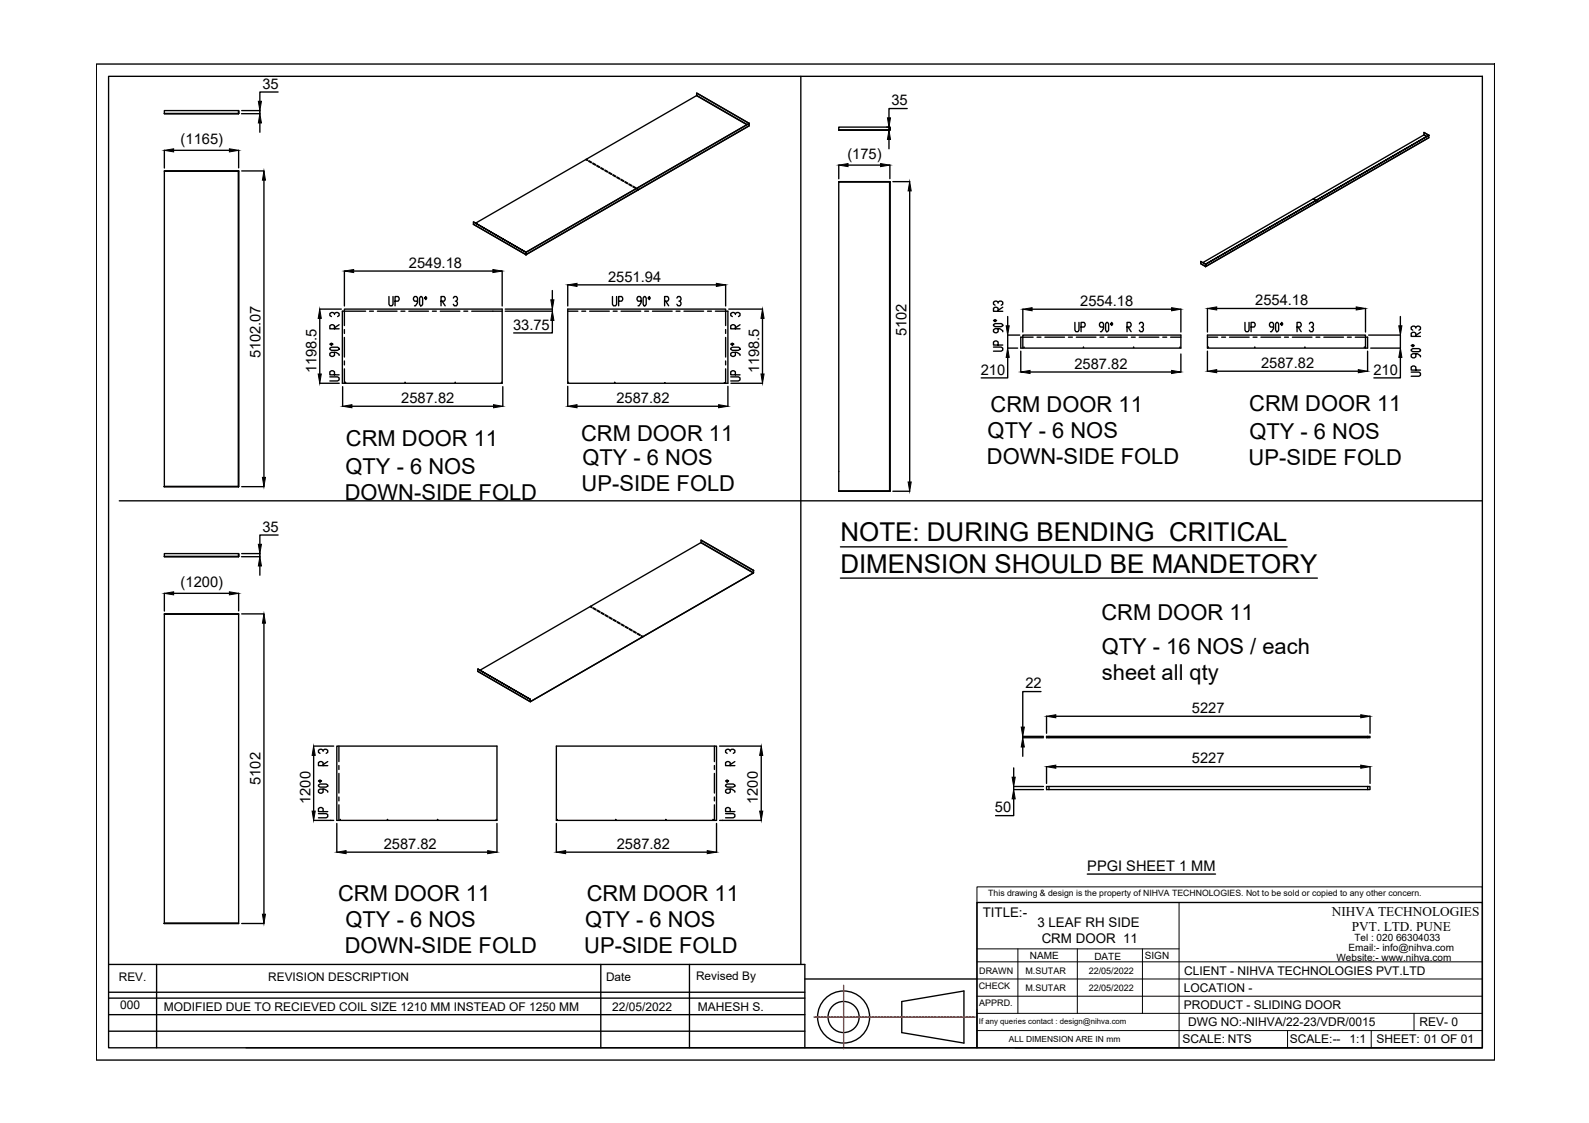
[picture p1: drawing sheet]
<svg xmlns="http://www.w3.org/2000/svg" width="297mm" height="210mm" viewBox="0 0 297 210" stroke-linecap="round" stroke-linejoin="round" font-family="sans-serif">
<!-- layer: 0 -->
<g fill="none" stroke="#000" stroke-width=".25">
<path d="M18 12h261.4v186.1h-261.4zM20.3 14.3h256.8v181.5h-256.8zM52 17.2h-3.4v1.7M130.2 17.8v.1M130.2 17.4l9.8 5.7M149.7 14.3v166M30.7 20.7h13.9v.5h-13.9zM30.7 21.2l13.9 .1v-.6v.5M30.7 32h13.9M30.7 28.1v3.3M32.5 28.1h10.4M44.6 32v59h-13.9"/>
<path d="M44.6 32h.1M44.6 32v59M44.6 32h-13.9v59M44.6 28.1v3.3M45.1 21.3h3.5M45.2 20.7h3.4M45.2 32h4.2M48.6 20.7v.6M48.6 23v1.7M49.3 33.7v55.5M109.5 29.8l.3 .2M109.6 29.7l.3 .2"/>
<path d="M110 30.2l.5 .2M110.1 30l.5 .3M110.8 30.6l.5 .3M110.8 30.5l.6 .3M111.5 31l.5 .3M111.6 30.9l.5 .3M112.3 31.5l.5 .2M112.4 31.3l.5 .3M113.1 31.9l.4 .3M113.1 31.8l.5 .3M113.8 32.3l.5 .3M113.9 32.2l.5 .3"/>
<path d="M114.6 32.8l.5 .2M114.6 32.6l.5 .3M115.3 33.2l.5 .3M115.4 33.1l.5 .3M116.1 33.6l.5 .3M116.1 33.5l.5 .3M116.8 34.1l.5 .2M116.9 34l.5 .2M117.6 34.5l.5 .3M117.6 34.4l.5 .3M118.3 34.9l.5 .3M118.4 34.8l.5 .3"/>
<path d="M119.1 35.4l.2 .1M119.1 35.3l.3 .1M139.6 23.3l-9.4-5.4-41.3 23.8M140 23.1h.1M140 23.1l-9.8-5.7v.4l9.5 5.5M140 23.1l-41.7 24M140 23.5l-41.7 24.1-9.8-5.7M156.8 23.8h9.5v.5h-9.5zM156.8 24.3h9.5zM156.8 30.8v2.6M156.8 34h9.5v57.8M158.5 30.9h6.1"/>
<path d="M165.8 23.8h.4v.5h-.5M166.2 26.1v1.7M166.3 24.3v-.5v.5M166.3 34h-9.5M166.3 34h-9.5v57.8M166.3 30.8v2.6M166.9 34h3.2M169.6 20.3h-3.4v1.7M170.1 35.7v54.4M245.4 37.2l.4 .2M245.6 37.1l.3 .2M246 37.5l.4 .2"/>
<path d="M246.1 37.5l.4 .2M266.2 25.2h.1M266.2 24.8l.9 .5M266.7 25.5l-.5-.3-41.3 23.9 .5 .3-.9-.6v.5l.9 .5-.9-.5M267.1 25.7l-41.7 24.1M267.1 25.3h.1M267.1 25.3l-.9-.5v.4l.5 .3M267.1 25.3l-41.7 24.1v.4v-.4l41.7-24.1v.4l-41.7 24.1M267.1 25.7h.1M59.8 57.8h4M59.8 59.5v10.4M62.5 58.8v-.2l-.3-.2-.5 .2v.4l.3 .2"/>
<path d="M62.5 58.6l.3-.2 .6 .2v.4l-.3 .2M64.4 50.7v6.5M66.1 50.7h26M68.3 58.2h-4.3v13.4h29.9v-13.8h-29.5v3.1M69.1 58.2h.7M70.5 58.2h3.7M72.7 55.4v1.5l.2 .3h.4l.2-.3v-1.5M73.9 56.3h.5l.2-.3-.2-.6h-.5v1.8M75 58.2h.7M76.4 58.2h3.7M78.1 56.3h-.6l-.2-.3 .2-.6h.4l.2 .3v.9l-.4 .6h-.2M78.6 55.4h.2l.2 .3v1.2l-.2 .3h-.2l-.2-.3v-1.2z"/>
<path d="M79.6 55.4l.2 .3-.2 .3-.2-.3zM80.8 58.2h.8M82.3 58.2h3.7M82.4 56.3h.6l.2-.3-.2-.6h-.6v1.8M82.6 56.3l.6 .9M84.7 55.7l.2-.3h.4l.2 .3v.3l-.2 .3h-.2M85.3 56.3l.2 .3-.2 .6h-.4l-.2-.3M86.7 58.2h.7M88.2 58.2h5.7M88.5 41.5l9.8 5.6zM88.5 41.5v.4l9.8 5.7v-.5M93.9 50.7v6.5"/>
<path d="M94.4 58.2h8.9M94.4 57.8h8.9M98.3 47.1v.5M98.3 47.6h.1M98.3 47.1l41.7-24v.4l-41.7 24.1zM103.3 59.9v2.3h-7.3M103.3 54.3v1.7M103.3 57.8v.4M106.1 58.2h1.9M106.1 53.2v4M107.9 53.2h26M108.8 58.2h.7"/>
<path d="M110.2 58.2h3.7M114.5 55.4v1.5l.2 .3h.4l.2-.3v-1.5M114.6 58.2h.8M115.6 56.3h.6l.2-.3-.2-.6h-.6v1.8M116.1 58.2h3.7M119.8 56.3h-.5l-.2-.3 .2-.6h.4l.1 .3v.9l-.3 .6h-.2M120.4 55.4h.2l.2 .3v1.2l-.2 .3h-.2l-.2-.3v-1.2zM120.5 58.2h.7M121.4 55.4l.2 .3-.2 .3-.2-.3zM122 58.2h3.6M124.2 56.3h.6l.2-.3-.2-.6h-.6v1.8M124.4 56.3l.6 .9"/>
<path d="M126.4 58.2h.7M126.5 55.7l.2-.3h.4l.2 .3v.3l-.2 .3h-.2M127.1 56.3l.2 .3-.2 .6h-.4l-.2-.3M127.9 58.2h3.6M132.3 58.2h.7M133.7 58.2h2.4v13.4h-30v-13.8h29.5v3.1M135.6 53.2v4M136.2 57.8h6.4M137.5 58.8v-.2l-.3-.2-.6 .2v.4l.3 .2M137.5 58.6l.3-.2 .5 .2v.4l-.3 .2M142.5 59.5v10.4M185.7 59.9l.3-.2 .3 .2-.3 .2z"/>
<path d="M186.6 58.2v-.6l-.3-.2-.6 .2v.6h1.8M186.6 56.7v-.2l-.3-.2-.6 .2v.4l.3 .1M186.6 56.5l.3-.2 .6 .2v.4l-.3 .1M187.5 57.4l-.9 .6M188.4 59.2v1.7M191.2 57.8v4.3M192.9 57.8h26.1M220.7 57.8v4.3M225.4 49.4v.4zM225.4 49.8h.1M225.7 57.6v4.5M227.4 57.7h26.1"/>
<path d="M255.3 57.6v4.5M261.8 59.2v1.7M59.8 71.6h3.6M61.7 70.4h1.4l.3 .2v.4l-.3 .2h-1.4M61.7 65.1l.3-.2h1.1l.3 .2v.2l-.3 .2h-1.1l-.3-.2zM61.7 64.3l.3-.2 .2 .2-.2 .2zM62.5 70.1v-.6l-.3-.2-.5 .2v.6h1.7M62.5 65.9v.5l-.3 .2-.5-.2v-.3l.3-.2h.8l.6 .3v.2M62.5 61.5v-.6l-.3-.2-.5 .2v.6h1.7M63.4 60.7l-.9 .6M64.1 72.3v3.6M64.4 61.6v.7"/>
<path d="M64.4 63.1v3.6M64.4 67.5v.7M64.4 68.9v2.7M65.8 75.9h26.5M94 72.3v3.6M106.1 72.2v3.7M107.9 75.9h26.4M135.6 61.6v.7M135.6 63.1v3.6M135.6 67.5v.7M135.6 68.9v2.7M136.1 72.2v3.7"/>
<path d="M136.6 70.4h1.4l.3 .2v.4l-.3 .2h-1.4M136.6 65.1l.3-.2h1.1l.3 .2v.2l-.3 .2h-1.1l-.3-.2zM136.6 64.3l.3-.2 .3 .2-.3 .2zM136.6 71.6h6M137.5 70.1v-.6l-.3-.2-.6 .2v.6h1.7M137.5 65.9v.5l-.3 .2-.6-.2v-.3l.3-.2h.9l.5 .3v.2M137.5 61.5v-.6l-.3-.2-.6 .2v.6h1.7M138.3 60.7l-.8 .6M185.7 64.9h1.5l.3 .2v.3l-.3 .2h-1.5M185.7 60.7l.3-.2h1.2l.3 .2v.2l-.3 .2h-1.2l-.3-.2zM186.6 64.5v-.6l-.3-.2-.6 .2v.6h1.8M186.6 61.4v.6l-.3 .2-.6-.2v-.4l.3-.2h.9l.6 .4v.2"/>
<path d="M188.4 66.8v3.8h-5M190.6 62.6h-2.2v2.5h1.8M190.8 65.6v3.9M192.6 69.5h26.4M193.1 63h-2.3v2.1h29.9v-2.5h-29.5v2.5M193.9 63h.7M195.3 63h3.7M199.7 63h.8M200.9 60.3v1.4l.2 .3h.4l.2-.3v-1.4M201.2 63h3.7M202.1 61.1h.6l.2-.3-.2-.5h-.6v1.7M205.6 63h.7"/>
<path d="M206.3 61.1h-.6l-.2-.3 .2-.5h.4l.2 .2v.9l-.4 .6h-.2M206.9 60.3h.2l.1 .2v1.2l-.1 .3h-.2l-.2-.3v-1.2zM207.1 63h3.7M207.8 60.3l.2 .2-.2 .3-.2-.3zM210.7 61.1h.6l.1-.3-.1-.5h-.6v1.7M210.9 61.1l.5 .9M211.5 63h.7M213 63h3.6M213 60.5l.2-.2h.4l.1 .2v.3l-.1 .3h-.2M213.6 61.1l.1 .3-.1 .6h-.4l-.2-.3M217.4 63h.7M218.8 63h1.9"/>
<path d="M220.7 66.2v3.3M225.7 65.6v3.8M225.7 63h1.9M227.4 69.4h26.5M228.4 63h.7M229.8 63h3.7M232.7 60.3v1.4l.2 .3h.4l.2-.3v-1.4M233.9 61.1h.5l.2-.3-.2-.5h-.5v1.7M234.2 63h.8M235.7 63h3.7M238.1 61.1h-.6l-.2-.3 .2-.5h.4l.2 .2v.9l-.4 .6h-.2M238.6 60.3h.2l.2 .2v1.2l-.2 .3h-.2l-.1-.3v-1.2z"/>
<path d="M239.6 60.3l.2 .2-.2 .3-.2-.3zM240.1 63h.8M241.6 63h3.7M242.5 61.1h.5l.2-.3-.2-.5h-.5v1.7M242.7 61.1l.5 .9M244.8 60.5l.2-.2h.3l.2 .2v.3l-.2 .3h-.2M245.3 61.1l.2 .3-.2 .6h-.3l-.2-.3M246 63h.7M247.5 63h3.6M251.9 63h.7M253.3 63h2.4v2.1h-30v-2.5h29.6v2.5M255.7 65.6v3.8"/>
<path d="M255.8 62.6h6v2.5h-5.6M261.8 66.8v3.8h-5M263.8 69.6h1.5l.2 .2v.3l-.2 .2h-1.5M263.8 65.4l.3-.2h1.2l.2 .2v.1l-.2 .2h-1.2l-.3-.2zM263.8 64.6l.3-.2 .3 .2-.3 .2zM264.7 69.2v-.6l-.3-.2-.6 .2v.6h1.7M264.7 66.1v.6l-.3 .2-.6-.2v-.4l.3-.2h.9l.5 .4v.2M264.7 62.9v-.6l-.3-.2-.6 .2v.6h1.7M264.7 61.3v-.1l-.3-.2-.6 .2v.3l.3 .2M264.7 61.2l.3-.2 .5 .2v.3l-.2 .2M265.5 62.1l-.8 .6M22.3 93.6h254.8"/>
<path d="M44.5 90.9l.1 .1M44.5 90.9h.1M44.5 90.9l-13.8 .1M44.6 91h.1M45.2 91h4.2M156.8 91.8h9.5h-9.5M156.8 88.1h.1M166.3 91.8h-9.5M166.3 91.8v-57.8v57.8M166.3 91.8h.1M166.9 91.8h3.2M30.7 103.5h13.9v.5h-13.9z"/>
<path d="M30.7 104h13.9M30.7 114.7h13.9v57.9h-13.9v-57.8h13.9zM30.7 110.9v3.3M32.5 110.9h10.4M44.6 104v-.5v.5M44.6 104h-13.9M44.6 110.9v3.3M45.1 104.1h3.5M45.2 103.5h3.4M45.2 114.7h4.2M48.6 103.5v.6M48.6 105.8v1.7"/>
<path d="M49.3 116.5v54.4M52 100h-3.4v1.7M110.3 113.4l.3 .2M110.4 113.3l.3 .2M110.8 113.7l.6 .3M110.9 113.6l.5 .3M111.6 114.1l.5 .3M111.7 114l.5 .3M112.4 114.6l.5 .3M112.4 114.5l.5 .3M113.1 115l.5 .3M113.2 114.9l.5 .3"/>
<path d="M113.9 115.4l.5 .3M113.9 115.3l.5 .3M114.6 115.9l.5 .3M114.7 115.8l.5 .3M115.4 116.3l.5 .3M115.4 116.2l.5 .3M116.1 116.7l.5 .3M116.2 116.6l.5 .3M116.9 117.2l.5 .3M116.9 117.1l.5 .3M117.6 117.6l.5 .3M117.7 117.5l.5 .3"/>
<path d="M118.4 118l.5 .3M118.4 118l.5 .2M119.1 118.5l.5 .3M119.2 118.4l.5 .3M119.9 118.9l.2 .2M119.9 118.8l.3 .2M131 101.4h.1M131 101l9.9 5.6M140.8 107.1l-9.8-5.7-41.3 23.9M140.9 106.6l-9.9-5.6v.4l9.9 5.7-41.7 24M140.9 106.6h.1M140.9 106.6v.5l-41.7 24"/>
<path d="M157.1 108.1h89.2M157.1 102.2h83.5M58.6 139.5h3.8M63 139.5h29.9v13.8h-29.9zM63.4 139.5v2.9M89.3 125.5h.1M89.3 125l9.8 5.7zM89.3 125v.5l9.8 5.6M89.3 125.5l9.8 5.7M99.1 130.7l.1 .4M104 139.5h29.9v13.8h-29.9zM133.6 139.5v2.9"/>
<path d="M134.5 139.5h7.8M191.2 139.6v1.8M194.6 129.3h-3.4v6.6M195.1 137.6h-3.9v.3h3.9M195.6 137.6h60.5v.3h-60.5zM195.6 133.9v3.2M196.1 137.6v.3M197.4 133.9h57M255.7 137.6v.3M256.1 133.9v3.2M58.6 153.3h3.8M58.6 141.2v10.4"/>
<path d="M59.5 152.1h1.5l.3 .2v.4l-.3 .2h-1.5M59.5 146.7l.3-.2h1.2l.3 .2v.2l-.3 .2h-1.2l-.3-.2zM59.5 146l.3-.2 .3 .2-.3 .2zM60.4 151.7v-.6l-.3-.2-.6 .2v.6h1.8M60.4 147.5v.6l-.3 .2-.6-.2v-.4l.3-.2h.9l.6 .4v.2M60.4 143.1v-.6l-.3-.2-.6 .2v.6h1.8M60.4 140.4v-.2l-.3-.2h-.3l-.3 .2v.4l.3 .2M60.4 140.2l.3-.2 .6 .2v.4l-.3 .2M61.3 142.3l-.9 .6M63 153.9v5.4M63.4 143.1v.7M63.4 144.6v3.6"/>
<path d="M63.4 149v.7M63.4 150.4v2.9M64.7 159.3h26.5M92.9 153.9v5.4M104 153.9v5.4M105.7 159.3h26.5M133.6 143.1v.7M133.6 144.6v3.6M133.6 149v.7M133.6 150.4v2.9M133.9 153.9v5.4M134.5 153.3h7.8"/>
<path d="M135.6 152.1h1.5l.3 .2v.4l-.3 .2h-1.5M135.6 146.7l.3-.2h1.2l.3 .2v.2l-.3 .2h-1.2l-.3-.2zM135.6 146l.3-.2 .3 .2-.3 .2zM136.5 151.7v-.6l-.3-.2-.6 .2v.6h1.8M136.5 147.5v.6l-.3 .2-.6-.2v-.4l.3-.2h.9l.6 .4v.2M136.5 143.1v-.6l-.3-.2-.6 .2v.6h1.8M136.5 140.4v-.2l-.6-.2-.3 .2v.4l.3 .2M136.5 140.2l.3-.2 .6 .2v.4l-.3 .2M137.4 142.3l-.9 .6M142.3 141.2v10.4M189.5 147h5.6M189.5 147.6h5.6"/>
<path d="M189.5 149.3v3.2h-3.4M189.5 143.5v1.8M189.5 147v.6M195.6 147h60.5v.6h-60.5zM195.6 143.3v3.1M196.1 147v.6M197.4 143.3h57M255.7 147v.6M256.1 143.3v3.1M30.7 172.6h13.9M44.5 172.6h-13.8M44.6 172.6h.1"/>
<path d="M45.2 172.6h4.2M182.6 168.7h94.5v27.1h-94.5zM203.3 163.4h23.9M20.3 180.3h130.2v15.5h-104.5M20.3 192.7h130.2M20.3 185.5h130.2M20.3 189.7h130.2M20.3 186.6h130.2M29.3 180.3v15.5M112.3 180.3v15.5M128.9 180.3v15.5M150.5 195.8h32.1"/>
<path d="M150.5 183h32.1M168.6 187.2l11.6-2v9.8l-11.6-2zM189.8 195.8h87.3"/>
<circle cx="64.6" cy="71.5" r=".03"/>
<circle cx="75.7" cy="71.5" r=".03"/>
<circle cx="85.1" cy="71.5" r=".03"/>
<circle cx="93.8" cy="71.5" r=".03"/>
<circle cx="106.2" cy="71.5" r=".03"/>
<circle cx="114.9" cy="71.5" r=".03"/>
<circle cx="124.3" cy="71.5" r=".03"/>
<circle cx="135.4" cy="71.5" r=".03"/>
<circle cx="191.4" cy="64.9" r=".03"/>
<circle cx="202.5" cy="64.9" r=".03"/>
<circle cx="211.9" cy="64.9" r=".03"/>
<circle cx="220.6" cy="64.9" r=".03"/>
<circle cx="225.9" cy="64.9" r=".03"/>
<circle cx="234.6" cy="64.9" r=".03"/>
<circle cx="243.9" cy="64.9" r=".03"/>
<circle cx="255" cy="64.9" r=".03"/>
<circle cx="63.6" cy="153.2" r=".03"/>
<circle cx="72.4" cy="153.2" r=".03"/>
<circle cx="81.8" cy="153.2" r=".03"/>
<circle cx="92.8" cy="153.2" r=".03"/>
<circle cx="104.1" cy="153.2" r=".03"/>
<circle cx="115.1" cy="153.2" r=".03"/>
<circle cx="124.5" cy="153.2" r=".03"/>
<circle cx="133.3" cy="153.2" r=".03"/>
<circle cx="157.7" cy="190.1" r="4.9"/>
<circle cx="157.7" cy="190.1" r="2.91"/>
</g>
<g fill="none" stroke="#000" stroke-width=".19">
<path d="M182.6 165.8h94.5v2.9h-94.5zM182.6 179.8h94.5M182.6 168.7v27.1M182.6 177.4h37.8M184.2 168.7h92.9M190.3 177.4v12M201.4 177.4v12M213.6 177.4v12M220.4 168.7v27.1M182.6 189.4h94.5M182.6 186.2h94.5M182.6 183h94.5"/>
<path d="M182.6 192.6h94.5M240.7 192.6v3.2M256.3 192.6v3.2M264.3 189.4v3.2"/>
</g>
<g fill="none" stroke="#f00" stroke-width=".25">
<path d="M152.2 190.1h.2M152.5 190.1h.1M152.7 190.1h.3M153.1 190.1h.1M153.2 190.1h.4M153.7 190.1h.1M153.8 190.1h.4M154.3 190.1h.1M154.4 190.1h.4M154.9 190.1h.1M155 190.1h.4M155.4 190.1h.1"/>
<path d="M155.6 190.1h.4M156 190.1h.1M156.2 190.1h.3M156.6 190.1h.1M156.8 190.1h.3M157.2 190.1h.1M157.4 190.1h.3M157.7 184.2v.2M157.7 184.5v.1M157.7 184.6v.4M157.7 185.1h.1M157.7 185.2v.4"/>
<path d="M157.7 185.7h.1M157.7 185.8v.4M157.7 186.2v.1M157.7 186.4v.4M157.7 186.8v.1M157.7 187v.3M157.7 187.4v.1M157.7 187.6v.3M157.7 188v.1M157.7 188.2v.3M157.7 188.6v.1M157.7 188.7v.4"/>
<path d="M157.7 189.2v.1M157.7 189.3v.4M157.7 189.8h.1M157.7 189.9v.4M157.7 190.4h.1M157.7 190.5v.4M157.7 190.9v.1M157.7 191.1v.4M157.7 191.5v.1M157.7 191.7v.3M157.7 192.1v.1M157.7 192.3v.3"/>
<path d="M157.7 192.7v.1M157.7 192.8v.4M157.7 193.3v.1M157.7 193.4v.4M157.7 193.9v.1M157.7 194v.4M157.7 194.5h.1M157.7 194.6v.4M157.7 195.1h.1M157.7 195.2v.4M157.7 195.6v.1M157.7 195.8v.2"/>
<path d="M157.8 190.1h.1M157.9 190.1h.4M158.4 190.1h.1M158.5 190.1h.4M159 190.1h.1M159.1 190.1h.4M159.6 190.1h.1M159.7 190.1h.4M160.1 190.1h.1M160.3 190.1h.4M160.7 190.1h.1M160.9 190.1h.3"/>
<path d="M161.3 190.1h.1M161.5 190.1h.3M161.9 190.1h.1M162.1 190.1h.3M162.5 190.1h.1M162.6 190.1h.4M163.1 190.1h.1M163.2 190.1h.4M163.7 190.1h.1M163.8 190.1h.4M164.3 190.1h.1M164.4 190.1h.4"/>
<path d="M164.8 190.1h.1M165 190.1h.4M165.4 190.1h.1M165.6 190.1h.4M166 190.1h.1M166.2 190.1h.3M166.6 190.1h.1M166.8 190.1h.3M167.2 190.1h.1M167.3 190.1h.4M167.8 190.1h.1M167.9 190.1h.4"/>
<path d="M168.4 190.1h.1M168.5 190.1h.4M169 190.1h.1M169.1 190.1h.4M169.6 190.1h.1M169.7 190.1h.4M170.1 190.1h.1M170.3 190.1h.4M170.7 190.1h.1M170.9 190.1h.3M171.3 190.1h.1M171.5 190.1h.3"/>
<path d="M171.9 190.1h.1M172.1 190.1h.3M172.5 190.1h.1M172.6 190.1h.4M173.1 190.1h.1M173.2 190.1h.4M173.7 190.1h.1M173.8 190.1h.4M174.3 190.1h.1M174.4 190.1h.4M174.8 190.1h.1M175 190.1h.4"/>
<path d="M175.4 190.1h.1M175.6 190.1h.3M176 190.1h.1M176.2 190.1h.3M176.6 190.1h.1M176.8 190.1h.3M177.2 190.1h.1M177.3 190.1h.4M177.8 190.1h.1M177.9 190.1h.4M178.4 190.1h.1M178.5 190.1h.4"/>
<path d="M179 190.1h.1M179.1 190.1h.4M179.5 190.1h.1M179.7 190.1h.4M180.1 190.1h.1M180.3 190.1h.3M180.7 190.1h.1M180.9 190.1h.3M181.3 190.1h.1M181.5 190.1h.3M181.9 190.1h.1M182 190.1h.3"/>
</g>
<g fill="#000" stroke="#000" stroke-width=".19">
<path d="M48.3 18.9h.6l-.3 1.8zM30.7 28.1l1.8-.3v.6zM42.9 27.8l1.7 .3-1.7 .3zM48.6 21.3l.3 1.7h-.6zM49.3 32l.3 1.7h-.5zM156.8 30.9l1.7-.3v.5zM164.6 30.6l1.7 .3-1.7 .2zM166.2 24.3l.3 1.8h-.6zM165.9 22h.6l-.3 1.8zM170.1 34l.2 1.7h-.5zM59.8 57.8l.3 1.7h-.6zM64.4 50.7l1.7-.3v.5z"/>
<path d="M92.1 50.4l1.8 .3-1.8 .2zM103 56h.5l-.2 1.8zM103.3 58.2l.2 1.7h-.5zM106.1 53.2l1.8-.2v.5zM133.9 53l1.7 .2-1.7 .3zM142.5 57.8l.3 1.7h-.5zM191.2 57.8l1.7-.3v.6zM219 57.5l1.7 .3-1.7 .3zM225.7 57.7l1.7-.3v.5zM253.5 57.4l1.8 .3-1.8 .2zM59.5 69.9h.6l-.3 1.7zM64.1 75.9l1.7-.3v.6z"/>
<path d="M92.3 75.6l1.7 .3-1.7 .3zM106.1 75.9l1.8-.3v.6zM134.3 75.6l1.8 .3-1.8 .3zM142.3 69.9h.5l-.3 1.7zM188.1 60.9h.6l-.3 1.7zM188.4 65.1l.3 1.7h-.6zM190.8 69.5l1.8-.3v.6zM219 69.2l1.7 .3-1.7 .3zM225.7 69.4l1.7-.3v.6zM253.9 69.1l1.8 .3-1.8 .3zM261.5 60.9h.6l-.3 1.7zM261.8 65.1l.3 1.7h-.6z"/>
<path d="M49.1 89.2h.5l-.3 1.8zM169.8 90.1h.5l-.2 1.7zM30.7 110.9l1.8-.3v.6zM42.9 110.6l1.7 .3-1.7 .3zM48.6 104.1l.3 1.7h-.6zM48.3 101.7h.6l-.3 1.8zM49.3 114.7l.3 1.8h-.5zM191.2 137.9l.3 1.7h-.6zM190.9 135.9h.6l-.3 1.7zM195.6 133.9l1.8-.3v.6zM254.4 133.6l1.7 .3-1.7 .3zM58.6 139.5l.3 1.7h-.6z"/>
<path d="M58.3 151.6h.6l-.3 1.7zM63 159.3l1.7-.3v.6zM91.2 159l1.7 .3-1.7 .3zM104 159.3l1.7-.3v.6zM132.2 159l1.7 .3-1.7 .3zM142.3 139.5l.3 1.7h-.6zM142 151.6h.6l-.3 1.7zM189.2 145.3h.6l-.3 1.7zM189.5 147.6l.3 1.7h-.6zM195.6 143.3l1.8-.3v.6zM254.4 143l1.7 .3-1.7 .3zM49.1 170.9h.5l-.3 1.7z"/>
</g>
<g font-size="4.8">
<text x="157.1" y="101.2">NOTE: DURING BENDING CRITICAL</text>
<text x="157.1" y="107">DIMENSION SHOULD BE MANDETORY</text>
</g>
<g font-size="4.1">
<text x="185.2" y="77.1">CRM DOOR 11</text>
<text x="233.5" y="76.8">CRM DOOR 11</text>
<text x="64.7" y="83.3">CRM DOOR 11</text>
<text x="108.6" y="82.4">CRM DOOR 11</text>
<text x="184.6" y="81.9">QTY - 6 NOS</text>
<text x="233.6" y="82">QTY - 6 NOS</text>
<text x="64.6" y="88.5">QTY - 6 NOS</text>
<text x="108.9" y="86.9">QTY - 6 NOS</text>
<text x="184.5" y="86.8">DOWN-SIDE FOLD</text>
<text x="233.4" y="87">UP-SIDE FOLD</text>
<text x="64.4" y="93.5">DOWN-SIDE FOLD</text>
<text x="108.7" y="91.8">UP-SIDE FOLD</text>
<text x="205.9" y="115.9">CRM DOOR 11</text>
<text x="205.9" y="122.3">QTY - 16 NOS / each</text>
<text x="206" y="127.1">sheet all qty</text>
<text x="63.2" y="168.4">CRM DOOR 11</text>
<text x="64.6" y="173.2">QTY - 6 NOS</text>
<text x="109.4" y="173.2">QTY - 6 NOS</text>
<text x="109.7" y="168.4">CRM DOOR 11</text>
<text x="64.4" y="178.1">DOWN-SIDE FOLD</text>
<text x="109.2" y="178.1">UP-SIDE FOLD</text>
</g>
<g font-size="2.7">
<text x="49" y="16.6">35</text>
<text x="166.6" y="19.7">35</text>
<text x="33.8" y="26.9">(1165)</text>
<text x="158.4" y="29.7">(175)</text>
<text x="76.4" y="50">2549.18</text>
<text x="113.7" y="52.6">2551.94</text>
<text x="201.9" y="57.2">2554.18</text>
<text x="234.6" y="57">2554.18</text>
<text x="95.9" y="61.6">33.75</text>
<text x="169.4" y="62.9" transform="rotate(-90 169.4 62.9)">5102</text>
<text x="48.7" y="67" transform="rotate(-90 48.7 67)">5102.07</text>
<text x="59.2" y="69.8" transform="rotate(-90 59.2 69.8)">1198.5</text>
<text x="141.9" y="69.8" transform="rotate(-90 141.9 69.8)">1198.5</text>
<text x="183.3" y="70">210</text>
<text x="200.9" y="68.9">2587.82</text>
<text x="235.7" y="68.8">2587.82</text>
<text x="256.7" y="70">210</text>
<text x="75" y="75.3">2587.82</text>
<text x="115.2" y="75.3">2587.82</text>
<text x="49" y="99.4">35</text>
<text x="33.8" y="109.7">(1200)</text>
<text x="191.7" y="128.7">22</text>
<text x="222.8" y="133.3">5227</text>
<text x="222.8" y="142.7">5227</text>
<text x="48.7" y="146.7" transform="rotate(-90 48.7 146.7)">5102</text>
<text x="58" y="150.3" transform="rotate(-90 58 150.3)">1200</text>
<text x="141.7" y="150.3" transform="rotate(-90 141.7 150.3)">1200</text>
<text x="186" y="151.8">50</text>
<text x="71.7" y="158.7">2587.82</text>
<text x="115.3" y="158.7">2587.82</text>
<text x="203.3" y="162.8">PPGI SHEET 1 MM</text>
</g>
<g font-size="2.5">
<text x="183.7" y="171.4">TITLE:-</text>
<text x="193.9" y="173.2">3 LEAF RH SIDE</text>
<text x="249" y="171.3">NIHVA TECHNOLOGIES</text>
<text x="194.7" y="176.2">CRM DOOR 11</text>
<text x="252.7" y="174.1">PVT. LTD. PUNE</text>
</g>
<g font-size="2.2">
<text x="22.2" y="183.4">REV.</text>
<text x="50.1" y="183.4">REVISION DESCRIPTION</text>
<text x="113.3" y="183.4">Date</text>
<text x="130.1" y="183.2">Revised By</text>
<text x="221.3" y="185.4">LOCATION -</text>
<text x="221.3" y="182.2">CLIENT - NIHVA TECHNOLOGIES PVT.LTD</text>
<text x="22.5" y="188.6">000</text>
<text x="30.6" y="189">MODIFIED DUE TO RECIEVED COIL SIZE 1210 MM INSTEAD OF 1250 MM</text>
<text x="114.4" y="189">22/05/2022</text>
<text x="130.4" y="189.1">MAHESH S.</text>
<text x="221.3" y="188.6">PRODUCT - SLIDING DOOR</text>
<text x="222.1" y="191.8">DWG NO:-NIHVA/22-23/VDR/0015</text>
<text x="265.4" y="191.8">REV- 0</text>
<text x="221" y="195">SCALE: NTS</text>
<text x="241.1" y="195">SCALE:--</text>
<text x="252.2" y="195">1:1</text>
<text x="257.3" y="195">SHEET: 01 OF 01</text>
</g>
<g font-size="1.9">
<text x="192.5" y="179.3">NAME</text>
<text x="204.6" y="179.4">DATE</text>
<text x="214" y="179.2">SIGN</text>
<text x="249.8" y="179.6">Website:- www.nihva.com</text>
<text x="252.1" y="177.8">Email:- info@nihva.com</text>
<text x="253.2" y="176">Tel : 020 66304033</text>
</g>
<g font-size="1.7">
<text x="183" y="184.9">CHECK</text>
<text x="183" y="182.1">DRAWN</text>
<text x="191.7" y="185.2">M.SUTAR</text>
<text x="191.7" y="182">M.SUTAR</text>
<text x="203.5" y="182">22/05/2022</text>
<text x="203.5" y="185.2">22/05/2022</text>
<text x="183" y="188.1">APPRD.</text>
</g>
<g font-size="1.6">
<text x="184.7" y="167.6">This drawing &amp; design is the property of NIHVA TECHNOLOGIES. Not to be sold or copied to any other concern.</text>
<text x="188.6" y="194.8">ALL DIMENSION ARE IN mm</text>
</g>
<text font-size="1.5" x="183" y="191.4">If any queries contact : design@nihva.com</text>
</svg>
